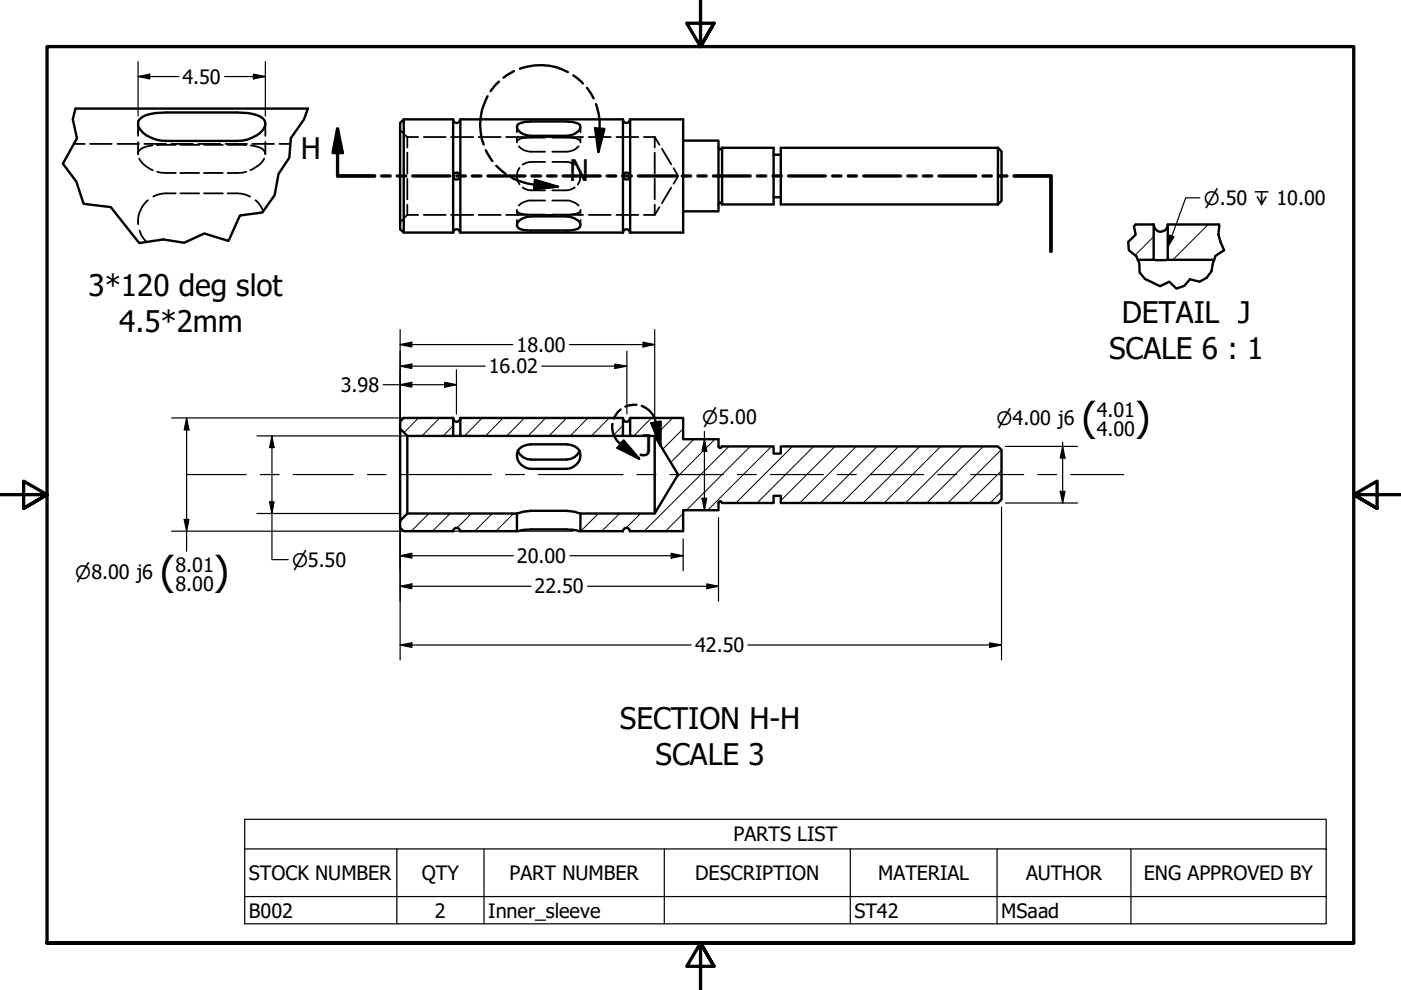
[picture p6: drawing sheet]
<svg xmlns="http://www.w3.org/2000/svg" width="297mm" height="210mm" viewBox="0 0 297 210" stroke-linecap="round" stroke-linejoin="round" font-family="sans-serif">
<!-- layer: Hatch (ANSI) -->
<g fill="none" stroke="#000" stroke-width=".21">
<path d="M244.6 50.1l-3.9 4M256.2 47.6l-7.5 7.5M88.7 88.6l-3 3.1M93.2 88.6l-3.7 3.8M96.1 90.3l-2.1 2.1M97.7 88.6l-.1 .2M102.2 88.6l-3.7 3.8M106.7 88.6l-3.8 3.8M111.2 88.6l-3.8 3.8M115.7 88.6l-3.7 3.8M120.1 88.6l-3.7 3.8M124.7 88.6l-3.8 3.8"/>
<path d="M129.2 88.6l-3.8 3.8M132.1 90.2l-2.2 2.2M133.7 88.6l-.1 .1M138.1 88.6l-3.7 3.8M142.6 88.6l-3.7 3.8M144.8 90.9l-4.3 4.3M147.1 93.1l-4.9 4.9M151.6 93.1l-8.3 8.3M154.6 94.7l-18 17.9M159.1 94.7l-13.6 13.5M163.6 94.7l-13.5 13.5M168 94.7l-12 12"/>
<path d="M172.5 94.7l-12 12M177 94.7l-11.5 11.4M181.5 94.7l-12 12M186 94.7l-12 12M190.5 94.7l-12 12M195 94.7l-12 12M199.5 94.7l-12 12M204 94.7l-12 12M208.5 94.7l-12 12M212.3 95.3l-11.3 11.4M212.3 99.8l-6.9 6.9M86.4 108.9l-1.6 1.6"/>
<path d="M90.9 108.9l-3.7 3.7M95.4 108.9l-3.7 3.7M99.9 108.9l-3 3M104.4 108.9l-3.8 3.7M108.9 108.9l-3.7 3.7M126.9 108.9l-3.8 3.7M131.4 108.9l-3.8 3.7M135.8 108.9l-3 3M144.8 108.9l-3.7 3.7M212.3 104.2l-2.4 2.5"/>
</g>
<!-- layer: Hidden (ANSI) -->
<g fill="none" stroke="#000" stroke-width=".38">
<path d="M15.7 30.5h2.3M19.1 30.5h4.6M24.9 30.5h4.6M29.3 30.1v2.6a1.88 1.88 0 0 1 1.7-1.6l1.3-.3M29.3 26.2v2.6M29.5 33.6a5.3 5.3 0 0 0 2.9 2.5M30.6 30.5h4.6M33.3 36.4l.8 .2 3.2 .1M36.3 30.5h4.6M37.3 30.7l-4 .1M38.2 36.7h4M38.2 30.7h4"/>
<path d="M42 30.5h4.7M43.2 36.7h4M43.2 30.7h4M47.8 30.5h4.6M48.3 30.7l3.9 .1M52.2 36.4l-.8 .2-3.1 .1M53.5 30.5h4.6M56 33.6a5.1 5.1 0 0 1-2.9 2.5M56.3 30.1v2.6a1.87 1.87 0 0 0-1.8-1.6l-1.4-.3M56.3 26.2v2.6M59.2 30.5h2.3M84.8 27.6l.5 .5"/>
<path d="M85.9 28.6l.5 .5M86.4 29.1h2.2M86.4 29.1v2.2M86.4 32.4v4.4M86.4 37.9v4.4M89.9 29.1h4.6M95.6 29.1h4.7M101.5 29.1h4.7M107.3 29.1h4.7M109.6 27v1M109.6 29.1v1.1M110 31l.1 .2a3.2 3.2 0 0 0 2.5 1h3"/>
<path d="M110.2 35.6a2.95 2.95 0 0 0 0 3.5M110.8 39.7l1.2 .6 3.6 .1M113.2 29.1h4.7M115.6 29.2h-4.7l-1.1 .6M115.6 34.3l-3.6 .1-1.2 .5M117.1 29.2h4.6l1.2 .6M117.1 34.3l3.5 .1 1.3 .5M119 29.1h4.6M121.9 39.7l-1.3 .6-3.5 .1M122.5 35.6a2.95 2.95 0 0 1 0 3.5M122.7 31l-.1 .2a3.2 3.2 0 0 1-2.5 1h-3M123.1 27v1"/>
<path d="M123.1 29.1v1.1M124.8 29.1h4.7M130.7 29.1h4.6M136.5 29.1h2.3M138.8 29.1v2.2M138.8 32.4v4.4M138.8 37.9v4.4M138.8 29.1l1 1.6M140.3 31.5l2 3.3M142.3 39.8l-2 3.3M142.8 35.7l1 1.6-1 1.7M29.6 48.9a4.8 4.8 0 0 0 1.5 2.4"/>
<path d="M31.4 42.5a6.1 6.1 0 0 0-2.1 5M37.3 41a7.9 7.9 0 0 0-4.8 .7M38.2 41h4M43.2 41h4M48.3 41a8.2 8.2 0 0 1 4.7 .7M54.2 42.5a5.3 5.3 0 0 1 1.6 2.3M85.3 46.6l-.5 .5M86.4 45.6h2.2M86.4 43.4v2.2M86.4 45.6l-.5 .5M89.9 45.6h4.6M95.6 45.6h4.7"/>
<path d="M101.5 45.6h4.7M107.3 45.6h4.7M109.6 44.5v1.1M109.6 46.6v1.1M109.8 44.9l.7 .4 1.5 .2h3.6M113.2 45.6h4.7M115.6 42.5h-3.6l-1.1 .4-.9 .7M117.1 42.5h3.5l1.1 .4 1 .7M119 45.6h4.6M122.9 44.9l-.7 .4-1.6 .2h-3.5M123.1 44.5v1.1M123.1 46.6v1.1"/>
<path d="M124.8 45.6h4.7M130.7 45.6h4.6M136.5 45.6h2.3M138.8 43.4v2.2M139.8 43.9l-1 1.7"/>
</g>
<!-- layer: Visible (ANSI) -->
<g fill="none" stroke="#000" stroke-width=".51">
<path d="M16 23h49.3M29.7 25.2a6.2 6.2 0 0 1 4.4-1.3l16.1-.1a8.7 8.7 0 0 1 5.6 1.4 1.68 1.68 0 0 1 0 2.3 7.5 7.5 0 0 1-5.6 2.4h-15a6.8 6.8 0 0 1-5.9-3.1v-1.2zM85.6 25.3v24l-.8-.7v-22.5zM85.6 25.3h10.5v24h-10.5M96.1 25.3a.73 .73 0 0 0 .7 .8 .73 .73 0 0 0 .7-.8M97.6 25.3h34.5v24h-34.5zM109.8 26.4l1.6-.6h1.2h7.5l1.6 .1a1.33 1.33 0 0 1 1.4 1.1 2.93 2.93 0 0 1-3 1.8h-7.5a2.77 2.77 0 0 1-3-1.8zM132.1 25.3a.73 .73 0 0 0 .7 .8 .73 .73 0 0 0 .7-.8M133.6 25.3h11.2v24h-11.2zM144.8 29.8h7.5v15h-7.5M152.3 31.3a.35 .35 0 0 0 .4 .4 .35 .35 0 0 0 .3-.4M153.1 31.3h10.9v12h-10.9z"/>
<path d="M164 32.8h1.5M211.6 31.3l.7 .8v10.5l-.7 .7M211.6 31.3h-46.1v12h46.1M211.6 31.3v12M96.1 49.3a.73 .73 0 0 1 .7-.7 .73 .73 0 0 1 .7 .7M110.1 46.8l1.3-.7 1.2-.2h7.5l1.6 .4a1.96 1.96 0 0 1 1.4 1.4 1.57 1.57 0 0 1-1.9 1.1l-9.2 .1-1.1-.2a1.1 1.1 0 0 1-1.1-.4 1.1 1.1 0 0 1 0-1.2zM132.1 49.3a.73 .73 0 0 1 .7-.7 .73 .73 0 0 1 .7 .7M152.3 43.3a.35 .35 0 0 1 .4-.3 .35 .35 0 0 1 .3 .3M164 41.8h1.5M240.8 47.6h3.8M244.6 47.6v7.5h-3.4M244.6 55.1h3"/>
<path d="M244.6 47.6a1.49 1.49 0 0 0 1.5 1.5 1.49 1.49 0 0 0 1.5-1.5M247.6 55.1h9.8M258.4 47.6h-10.8v7.5M84.8 89.4l.8-.8h10.5v3.8h-9.7l-1.6-1.5zM84.8 90.9v19.5M86.4 92.4v16.5M96.1 88.6l.2 .5a.74 .74 0 0 0 .8 .3 .74 .74 0 0 0 .5-.8M96.1 92.4h1.5M97.6 88.6h34.5v3.8h-34.5zM109.8 95.6a2.95 2.95 0 0 0 2.8 1.8h7.5a2.95 2.95 0 0 0 2.8-1.8M110.1 95.2a3.6 3.6 0 0 1 2.5-1l8 .1a2.36 2.36 0 0 1 2.3 3.3 3.5 3.5 0 0 1-2.8 1.8h-7.5a2.93 2.93 0 0 1-2.8-3.9zM132.1 88.6a.74 .74 0 0 0 .4 .8 .74 .74 0 0 0 .9-.3l.2-.5"/>
<path d="M132.1 92.4h1.5M138.8 92.4v16.5M152.3 94.6a.35 .35 0 0 0 .4 .4 .35 .35 0 0 0 .3-.4M152.3 94.7v-1.6h-7.5v-4.5h-11.2v3.8h5.2l5 8.2-5 8.3h-15.7v3.7h9a.73 .73 0 0 1 .7-.7 .73 .73 0 0 1 .7 .8M153.1 94.7h10.9v1.5h1.5v-1.5h46.1l.7 .7v10.5l-.7 .8h-46.1v-1.6h-1.5v1.6h-10.9M97.6 112.6h12v-3.7h-23.2l-1.6 1.5v1.5l.8 .7h10.5a.73 .73 0 0 1 .7-.7 .73 .73 0 0 1 .7 .8M109.6 112.6l3-.4h7.5l3 .4M109.6 108.9l1.3-.4 1.7-.2h7.5l1.6 .2 1.4 .4M153 106.6a.35 .35 0 0 0-.2-.3 .35 .35 0 0 0-.4 .1l-.1 1.8h-7.5v4.4h-11.2"/>
<circle cx="96.8" cy="37.3" r=".76"/>
<circle cx="132.9" cy="37.3" r=".75"/>
</g>
<!-- layer: Break Line (ANSI) -->
<path d="M16 23l-.6 2.3 .9 4-3 5.4 2.9 3.8 1.5 4.7 5.8 .7 6 7.6 5.1-.7 4.5 .7 4.2-2 5.2 1.6 2.4-5.4 4.7-.6 2.6-3.7 .9-4.5 2.2-3.5 .4-4.1 2.8-4 .8-2.3M240.8 47.6l-.4 .4 .4 1.8-1.6 1.5 .1 1.8 1.6 1.2 .7 1.5v2l1.2 1.4 3.1 1.5 2-1 1.5 1.5 1.7-.6 1.2-1.4 2 .5 1.5-.8 1.1-1.4 .3-1.8 .5-1.4 1.8-1.2-.7-1.8-.5-1.6 .1-2.1" fill="none" stroke="#000" stroke-width=".51"/>
<!-- layer: Section Line (ANSI) -->
<g fill="none" stroke="#000" stroke-width=".7">
<path d="M71.6 27.3l1 5.1h-2zM71.6 27.3v10h7.8M80.9 37.3h1.8M84.2 37.3h1.8M87.5 37.3h7.9M96.8 37.3h1.9M100.1 37.3h1.9M103.4 37.3h7.9M112.8 37.3h1.8M116.1 37.3h1.8M119.4 37.3h7.9M128.7 37.3h1.9"/>
<path d="M132 37.3h1.9M135.3 37.3h7.9M144.7 37.3h1.7M148 37.3h1.7M151.3 37.3h7.8M160.6 37.3h1.8M163.9 37.3h1.8M167.2 37.3h7.8M176.5 37.3h1.8M179.8 37.3h1.8M183.1 37.3h7.8M192.5 37.3h1.7"/>
<path d="M195.8 37.3h1.7M199.1 37.3h7.8M208.4 37.3h1.8M211.7 37.3h1.8M215 37.3h7.8v16"/>
</g>
<path d="M71.6 27.3l1 5.1h-2z" fill-rule="evenodd" fill="#000"/>
<!-- layer: Detail Boundary (ANSI) -->
<g fill="none" stroke="#000" stroke-width=".51">
<path d="M105.8 17.3l-.7 .6-1.1 1.4M109 15.1l-2.3 1.4M110.2 14.6a12.4 12.4 0 0 1 10.2 .7M121.5 16l2.1 1.7M124.5 18.6l1.4 2.3M103 31.8l1.4 2.3M103.4 20.4a12.5 12.5 0 0 0-.8 10.2M105.2 35.2l2 1.7M108.3 37.6a13.5 13.5 0 0 0 5 1.6l5 .4M113.4 38.1l4.9 1.5-5.1 .5zM126.2 27.2l1.9 .1-1.2 4.9zM126.4 22.1a12.9 12.9 0 0 1 .7 5.2l-.2 4.9"/>
<path d="M129.9 89.9a4.4 4.4 0 0 0 1.7 4.2l3.9 3.2M131.6 86.8l-.7 .6-.7 1.3M132.2 93.4l3.3 3.9-4.6-2.3zM134.9 85.8l-1.6 .2-.7 .2M136.1 86.1a4.6 4.6 0 0 1 3 3.5l.9 4.9M138.1 89.8l2-.4-.1 5.1z"/>
</g>
<g fill="#000">
<path d="M126.2 27.2l1.9 .1-1.2 4.9z" fill-rule="evenodd"/>
<path d="M113.4 38.1l4.9 1.5-5.1 .5z" fill-rule="evenodd"/>
<path d="M132.2 93.4l3.3 3.9-4.6-2.3z" fill-rule="evenodd"/>
<path d="M138.1 89.8l2-.4-.1 5.1z" fill-rule="evenodd"/>
</g>
<!-- layer: Symbol (ANSI) -->
<path d="M248 49.9l.9 .3-1.3 2.2zM254.4 41.9h-3l-3.8 10.5M51.9 180v-6.3h229.3v6.3M51.9 180h229.3v10.1M51.9 180v15.9h229.3v-5.8M84.1 180v15.9M102.6 180v15.9M140.8 180v15.9M180.3 180v15.9M211.4 180v15.9M239.8 180v15.9M51.9 190.1h229.3" fill="none" stroke="#000" stroke-width=".25"/>
<!-- layer: Border (ANSI) -->
<path d="M148.5 -.1v10l-2.9-5h5.8l-2.9 5 2.9-5M0 104.9h10l-5-2.9v5.8l5-2.9-5 2.9M297 104.9h-10l5-2.9v5.8l-5-2.9 5 2.9M10 199.9v-190h277v190h-277h277M151.4 204.9l-2.9-5 2.9 5h-5.8l2.9-5v10" fill="none" stroke="#000" stroke-width=".7"/>
<!-- layer: Dimension (ANSI) -->
<g fill="none" stroke="#000" stroke-width=".25">
<path d="M29.3 16.2l2.4-.5v1zM29.3 16.2h8.6M29.3 13.1v11.5M47.6 16.2h8.7M53.7 15.7l2.6 .5-2.6 .5zM56.3 13.1v11.5M84.8 73.1l2.5-.5v1zM84.8 77.6l2.5-.4v.9zM84.8 69.9v19.4M84.8 73.1h23.9M84.8 77.6h18.1M96.8 78.4v9.4"/>
<path d="M114.9 77.6h18M120.7 73.1h18.1M130.4 77.2l2.5 .4-2.5 .5zM132.9 74.5v13.3M136.3 72.6l2.5 .5-2.5 .5zM138.8 69.9v20.9M36.4 88.6h59.5M39.6 88.6l.5 2.6h-1zM39.6 88.6v28.3M54.5 92.4h41.4M57.7 92.4l.4 2.5h-1zM57.7 92.4v26.3h3.4"/>
<path d="M81.2 81.6h15.6M84.8 81.6l2.5-.5v1zM94.3 81.1l2.5 .5-2.5 .5zM149.4 93.1l.5 2.6h-1.1zM149.4 91.5v16.7M213.2 94.7h15.3M225.3 94.7l.5 2.4h-1zM225.3 93.8v12.9M36.4 112.6h85.1M39.1 110.1h1l-.5 2.5zM54.5 108.9h30.2M57.1 106.4h1l-.4 2.5z"/>
<path d="M84.8 117.8l2.5-.5v1zM84.8 112v27.9M84.8 117.8h24M120.8 117.8h24M142.3 117.3l2.5 .5-2.5 .5zM144.8 114.3v6.7M148.8 105.6h1.1l-.5 2.6zM152.3 109.8v17.7M212.3 107.5v32.4M213.2 106.7h15.3M224.8 104.2h1l-.5 2.5zM84.8 136.8l2.5-.5v1z"/>
<path d="M84.8 124.3l2.5-.5v1zM84.8 136.8h61.8M84.8 124.3h27.8M124.6 124.3h27.7M149.9 123.8l2.4 .5-2.4 .5zM158.6 136.8h53.7M209.8 136.3l2.5 .5-2.5 .5z"/>
</g>
<g fill="#000">
<path d="M29.3 16.2l2.4-.5v1z" fill-rule="evenodd"/>
<path d="M53.7 15.7l2.6 .5-2.6 .5z" fill-rule="evenodd"/>
<path d="M84.8 73.1l2.5-.5v1z" fill-rule="evenodd"/>
<path d="M84.8 77.6l2.5-.4v.9z" fill-rule="evenodd"/>
<path d="M130.4 77.2l2.5 .4-2.5 .5z" fill-rule="evenodd"/>
<path d="M136.3 72.6l2.5 .5-2.5 .5z" fill-rule="evenodd"/>
<path d="M39.6 88.6l.5 2.6h-1z" fill-rule="evenodd"/>
<path d="M57.7 92.4l.4 2.5h-1z" fill-rule="evenodd"/>
<path d="M84.8 81.6l2.5-.5v1z" fill-rule="evenodd"/>
<path d="M94.3 81.1l2.5 .5-2.5 .5z" fill-rule="evenodd"/>
<path d="M149.4 93.1l.5 2.6h-1.1z" fill-rule="evenodd"/>
<path d="M225.3 94.7l.5 2.4h-1z" fill-rule="evenodd"/>
<path d="M39.1 110.1h1l-.5 2.5z" fill-rule="evenodd"/>
<path d="M57.1 106.4h1l-.4 2.5z" fill-rule="evenodd"/>
<path d="M84.8 117.8l2.5-.5v1z" fill-rule="evenodd"/>
<path d="M142.3 117.3l2.5 .5-2.5 .5z" fill-rule="evenodd"/>
<path d="M148.8 105.6h1.1l-.5 2.6z" fill-rule="evenodd"/>
<path d="M224.8 104.2h1l-.5 2.5z" fill-rule="evenodd"/>
<path d="M84.8 136.8l2.5-.5v1z" fill-rule="evenodd"/>
<path d="M84.8 124.3l2.5-.5v1z" fill-rule="evenodd"/>
<path d="M149.9 123.8l2.4 .5-2.4 .5z" fill-rule="evenodd"/>
<path d="M209.8 136.3l2.5 .5-2.5 .5z" fill-rule="evenodd"/>
</g>
<!-- layer: Symbol (ANSI) -->
<path d="M248 49.9l.9 .3-1.3 2.2z" fill-rule="evenodd" fill="#000"/>
<!-- layer: Centerline (ANSI) -->
<g fill="none" stroke="#000" stroke-width=".25">
<path d="M39.5 100.6h12.7M55.2 100.6h4M62.2 100.6h12.7M77.9 100.6h4M84.9 100.6h19.3M107.2 100.6h4M114.2 100.6h17.9M135.1 100.6h4M142 100.6h11.4M156.3 100.6h4M163.3 100.6h11.3M177.5 100.6h4"/>
<path d="M184.5 100.6h11.3M198.8 100.6h4M205.8 100.6h11.2M220 100.6h4M227 100.6h11.3"/>
</g>
<g font-size="8.4">
<text x="229.4" y="91.3">(</text>
<text x="240.7" y="91.3">)</text>
<text x="34" y="124.1">(</text>
<text x="45.3" y="124.1">)</text>
</g>
<g font-size="6.3">
<text x="63.8" y="33.8">H</text>
<text x="120.6" y="38.4">N</text>
<text x="18.8" y="62.8">3*120 deg slot</text>
<text x="25.3" y="70.3">4.5*2mm</text>
<text x="237.9" y="68.6">DETAIL J</text>
<text x="235.1" y="76.1">SCALE 6 : 1</text>
<text x="135.6" y="96.7">J</text>
<text x="131.4" y="154.6">SECTION H-H</text>
<text x="139" y="162.2">SCALE 3</text>
</g>
<g font-size="4.2">
<text x="38.7" y="17.8">4.50</text>
<text x="109.5" y="74.6">18.00</text>
<text x="72.3" y="83.1">3.98</text>
<text x="103.6" y="79.2">16.02</text>
<text x="232.5" y="88.5">4.01</text>
<text x="232.5" y="92.4">4.00</text>
<text x="109.6" y="119.4">20.00</text>
<text x="37.2" y="125.3">8.00</text>
<text x="37.2" y="121.3">8.01</text>
<text x="113.3" y="125.8">22.50</text>
<text x="147.4" y="138.3">42.50</text>
<text x="155.5" y="178.4">PARTS LIST</text>
<text x="52.8" y="186.6">STOCK NUMBER</text>
<text x="89.4" y="186.6">QTY</text>
<text x="108" y="186.5">PART NUMBER</text>
<text x="147.4" y="186.6">DESCRIPTION</text>
<text x="186.2" y="186.5">MATERIAL</text>
<text x="217.6" y="186.6">AUTHOR</text>
<text x="242.5" y="186.6">ENG APPROVED BY</text>
<text x="52.8" y="194.5">B002</text>
<text x="92.2" y="194.5">2</text>
<text x="103.5" y="194.6">Inner_sleeve</text>
<text x="181.2" y="194.5">ST42</text>
<text x="212.3" y="194.6">MSaad</text>
</g>
<g font-size="3.9">
<text x="255.2" y="43.5">⌀.50 ↧ 10.00</text>
<text x="148.9" y="90">⌀5.00</text>
<text x="211.3" y="90">⌀4.00 j6</text>
<text x="15.9" y="122.8">⌀8.00 j6</text>
<text x="61.9" y="120.1">⌀5.50</text>
</g>
</svg>
